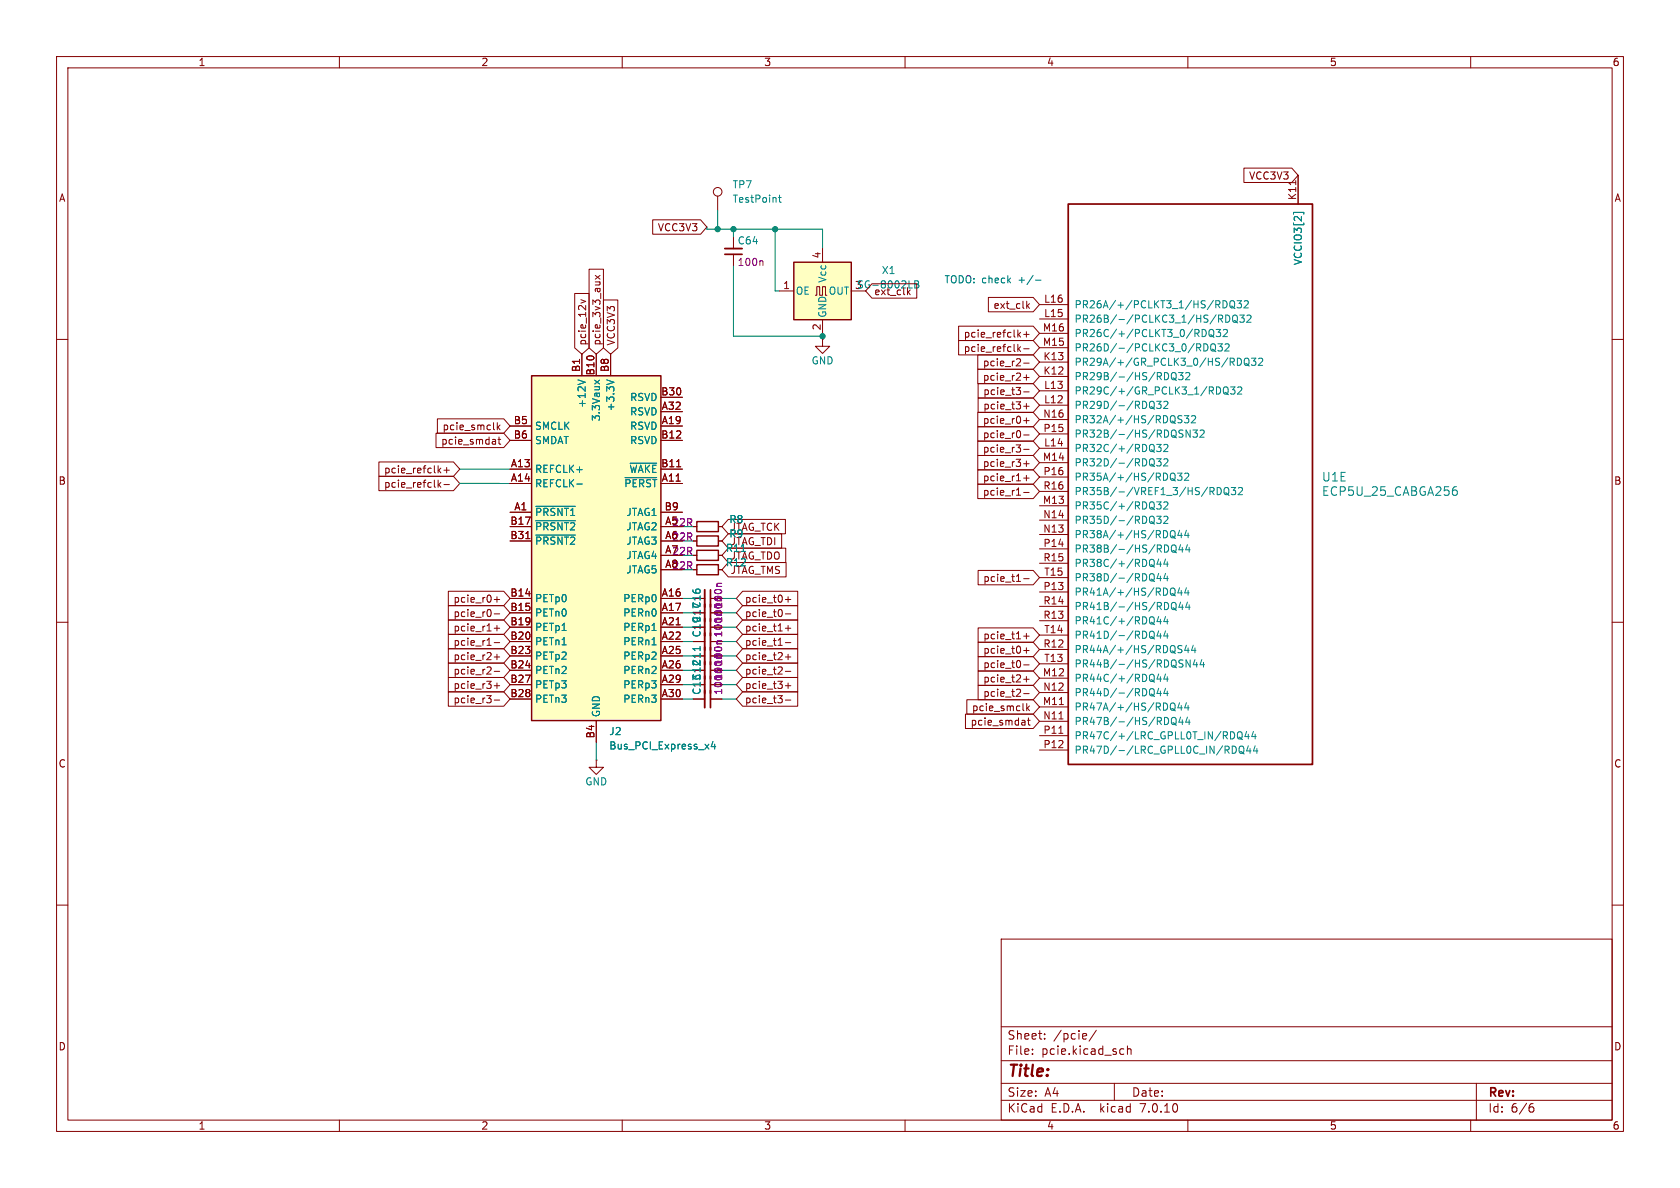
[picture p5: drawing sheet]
<svg xmlns="http://www.w3.org/2000/svg" width="297mm" height="210mm" viewBox="0 0 297 210" stroke-linecap="round" stroke-linejoin="round" font-family="sans-serif">
<g fill="none" stroke="#840000" stroke-width=".18">
<path d="M10 10h277v190h-277zM12 12h273v186h-273zM60 10v2M110 10v2M160 10v2M210 10v2M260 10v2M115.4 38.9h8.5l1.1 1.2-1.1 1.3h-8.5zM126.9 34.7v2.5M219.9 29.7h8.5l1.1 1.3-1.1 1.3h-8.5zM229.1 31.9v.8M229.5 31v5.1"/>
<path d="M10 60h2M101.6 51.9h2.5v9.6l-1.2 1.1-1.3-1.1zM102.7 53l.8 .3-.8 .3M104.1 47.6h2.6v13.9l-1.3 1.1-1.3-1.1zM105.2 48.7l.9 .6M106.1 48.7l-.9 .6M106.7 53h2.5v8.5l-1.3 1.1-1.2-1.1zM129.7 41.9v2M129.7 45v2M137.8 51.4h2.5M144.1 52.2h.3v-1.5h.5v1.5h.5v-1.5h.5v1.5h.3M145.4 59.9v1.3h1.3l-1.3 1.3-1.3-1.3h1.3"/>
<path d="M145.4 59.9h.1M145.4 43.8v2.6M145.4 56.5v2.6M150.5 51.4h2.5M154.1 50.2h8v2.5h-8l-1.1-1.3zM160.6 51.6l.3 .5M169.5 57.7h13.2l1.1 1.2-1.1 1.3h-13.2zM174.7 52.6h8l1.1 1.2-1.1 1.3h-8zM180.1 59.1l.3 .5M180.4 58.8l-.5 .4M181 59.1h.9M181.5 58.6v1"/>
<path d="M181.6 54l.4 .5M182 53.7l-.5 .5M183.8 56.4h5M183.8 53.8h5M183.8 58.9h5M285 60h2M77.1 76.6h12l1.1 1.3-1.1 1.2h-12zM77.3 74h11.8l1.1 1.3-1.1 1.3h-11.8zM87.4 77.7l.2 .2v.6M87.6 78.5h-.1M87.6 78h-.1M87.9 74.7v1.3"/>
<path d="M88 77.7h.5M88 75.5l.4 .5M88.2 77.3v1l.3 .2M88.4 75.1l-.5 .5M90.2 75.3h3.8M90.2 77.9h3.8M102.9 62.6v3.8M105.4 62.6v3.8M107.9 62.6v3.8M116.8 75.3h3.8M116.8 72.8h3.8M116.8 77.9h3.8"/>
<path d="M116.8 70.2h3.8M169.5 60.2h13.2l1.1 1.3-1.1 1.2h-13.2zM172.9 75.4h9.8l1.1 1.3-1.1 1.3h-9.8zM172.9 78h9.8l1.1 1.2-1.1 1.3h-9.8zM172.9 62.7h9.8l1.1 1.3-1.1 1.3h-9.8zM172.9 72.9h9.8l1.1 1.3-1.1 1.2h-9.8zM172.9 65.3h9.8l1.1 1.2-1.1 1.3h-9.8zM172.9 67.8h9.8l1.1 1.3-1.1 1.3h-9.8zM172.9 70.4h9.8l1.1 1.2-1.1 1.3h-9.8zM179.9 60.9v1.2M180.1 61.7l.3 .4M180.4 61.3l-.5 .5"/>
<path d="M181 76.9h.9M181 79.4h.9M181 69.3h.9M181 61.7h.9M181 64.2h.9M181 71.8h.9M181 74.4h.9M181 66.7h.9M181.5 66.3v.9M181.5 71.3v1M181.5 73.9v.9M183.8 66.5h5"/>
<path d="M183.8 64h5M183.8 71.6h5M183.8 69.1h5M183.8 79.2h5M183.8 61.5h5M183.8 74.2h5M183.8 76.7h5M67 84.2h13.2l1.1 1.3-1.1 1.2h-13.2zM67 81.7h13.2l1.1 1.2-1.1 1.3h-13.2zM77.5 84.9v1.2M77.6 85.7l.3 .4M77.6 83.1l.3 .5"/>
<path d="M77.9 85.3l-.4 .5M77.9 82.8l-.4 .4M78.5 85.7h.9M78.5 83.1h.9M79 82.6v1M90.2 90.6h3.8M90.2 85.5h3.8M90.2 82.9h3.8M90.2 93.1h3.8M90.2 95.6h3.8M93 95.2h.7M116.8 90.6h3.8"/>
<path d="M116.8 85.5h3.8M116.8 82.9h3.8M116.8 93.1h3.8M116.8 95.6h3.8M116.8 98.2h3.8M119.6 82.5h.7M122.6 93.1h.6M122.6 95.6h.6M122.6 98.2h.6M127 93.1h.6M127 95.6h.6M127 98.2h.6"/>
<path d="M128.7 91.8h10.1v2.6h-10.1l-1.1-1.3zM128.7 99.4h10.3v2.6h-10.3l-1.1-1.3zM128.7 96.9h10.2v2.5h-10.2l-1.1-1.2zM128.7 94.4h9.5v2.5h-9.5l-1.1-1.3zM172.9 85.6h9.8l1.1 1.3-1.1 1.2h-9.8zM172.9 80.5h9.8l1.1 1.3-1.1 1.3h-9.8zM172.9 83.1h9.8l1.1 1.2-1.1 1.3h-9.8zM181 87.1h.9M181 82h.9M181 84.5h.9M181.5 81.5v1M181.5 84v1"/>
<path d="M183.8 89.4h5M183.8 81.8h5M183.8 94.5h5M183.8 91.9h5M183.8 97h5M183.8 84.3h5M183.8 99.6h5M183.8 86.9h5M10 110h2M79.3 107.1h9.8l1.1 1.2-1.1 1.3h-9.8zM79.3 112.1h9.8l1.1 1.3-1.1 1.3h-9.8zM79.3 104.5h9.8l1.1 1.3-1.1 1.3h-9.8z"/>
<path d="M79.3 119.8h9.8l1.1 1.2-1.1 1.3h-9.8zM79.3 117.2h9.8l1.1 1.3-1.1 1.3h-9.8zM79.3 109.6h9.8l1.1 1.3-1.1 1.2h-9.8zM79.3 114.7h9.8l1.1 1.3-1.1 1.2h-9.8zM87.4 108.5h.9M87.4 113.6h.9M87.4 106h.9M87.4 118.7h.9M87.4 111.1h.9M87.4 116.1h.9M87.9 105.5v1M87.9 110.6v.9"/>
<path d="M87.9 115.7v.9M90.2 105.8h3.8M90.2 108.3h3.8M90.2 110.9h3.8M90.2 113.4h3.8M90.2 116h3.8M90.2 118.5h3.8M116.8 105.8h3.8M116.8 108.3h3.8M116.8 110.9h3.8M116.8 113.4h3.8M116.8 116h3.8"/>
<path d="M116.8 118.5h3.8M116.8 100.7h3.8M122.6 113.4h2M122.6 100.7h.6M125.6 105.8h2M125.6 108.3h2M125.6 110.9h2M125.6 113.4h2M125.6 116h2M125.6 118.5h2M127 100.7h.6M131.3 117.2h9.7v2.6h-9.7l-1.1-1.3z"/>
<path d="M131.3 114.7h9.7v2.5h-9.7l-1.1-1.2zM131.3 119.8h9.7v2.5h-9.7l-1.1-1.3zM131.3 112.1h9.7v2.6h-9.7l-1.1-1.3zM131.3 109.6h9.7v2.5h-9.7l-1.1-1.2zM131.3 107.1h9.7v2.5h-9.7l-1.1-1.3zM131.3 104.5h9.7v2.6h-9.7l-1.1-1.3zM138.8 108.5h1M138.8 113.6h1M138.8 106h1M138.8 118.7h1M138.8 111.1h1M138.8 116.1h1"/>
<path d="M139.3 105.5v1M139.3 110.6v.9M139.3 115.7v.9M172.9 116.1h9.8l1.1 1.2-1.1 1.3h-9.8zM172.9 111h9.8l1.1 1.3-1.1 1.2h-9.8zM172.9 113.5h9.8l1.1 1.3-1.1 1.3h-9.8zM172.9 118.6h9.8l1.1 1.3-1.1 1.3h-9.8zM172.9 100.8h9.8l1.1 1.3-1.1 1.3h-9.8zM181 117.5h.9M181 112.5h.9M181 115h.9M181 102.3h.9"/>
<path d="M181.5 112v.9M181.5 114.5v1M181.5 119.6v1M183.8 119.9h5M183.8 104.6h5M183.8 114.8h5M183.8 109.7h5M183.8 107.2h5M183.8 117.3h5M183.8 112.3h5M183.8 102.1h5M285 110h2"/>
<path d="M79.3 122.3h9.8l1.1 1.3-1.1 1.2h-9.8zM87.4 121.2h.9M87.4 123.8h.9M87.9 120.7v1M90.2 121h3.8M90.2 123.6h3.8M105.4 134.4v1.2h1.3l-1.3 1.3-1.3-1.3h1.3M105.4 134.4h.1M105.4 127.4v3.8M116.8 121h3.8M116.8 123.6h3.8M122.6 123.6h2"/>
<path d="M125.6 121h2M125.6 123.6h2M131.3 122.3h9.7v2.5h-9.7l-1.1-1.2zM138.8 121.2h1M138.8 123.8h1M139.3 120.7v1M170.7 126.2h12l1.1 1.3-1.1 1.3h-12zM170.9 123.7h11.8l1.1 1.3-1.1 1.2h-11.8zM172.9 121.2h9.8l1.1 1.2-1.1 1.3h-9.8zM181 122.6h.9M181 120.1h.9M181 127.3l.2 .2v.7"/>
<path d="M181.2 128.1l-.1 .1M181.2 127.6l-.1 .1M181.5 124.4v1.2M181.6 125.2l.4 .4M181.6 127.3h.5M181.8 126.9v1.1l.3 .2M182 124.8l-.5 .5M183.8 125h5M183.8 127.5h5M183.8 122.4h5M183.8 130h5M183.8 132.6h5"/>
<path d="M187.2 129.6h.7M187.2 127.1h.7M187.3 124.6h.7M10 160h2M285 160h2M177 166h108v32h-108zM60 198v2M110 198v2M160 198v2M177 194.5h108M177 191.5h108M177 187.5h108"/>
<path d="M177 181.5h108M182.5 186.3v.1M182.5 185.5v.1M184.7 183.6v.1M184.7 182.8v.1M191.9 182.7l.2 .4-.7 .1M192 183.6l-.1 .1M193.8 182.1l-1.3 2M197 191.5v3M198.2 185.4l.5 .1M198.7 186.3l-.5 .1M199.3 185.5l.2-.1 .4 .1 .1 .9"/>
<path d="M199.3 184.9v1.5M210 198v2M260 198v2M261 191.5v6.5M270.6 195.7h.3l.3 .3-.1 .5-.5 .1M271 195.1l-.4 .1"/>
<circle cx="126.9" cy="33.9" r=".76"/>
</g>
<g fill="#ffffc2" stroke="#ffffc2" stroke-width=".18">
<path d="M94 66.4h22.8v61h-22.8z"/>
<path d="M140.3 46.4h10.2v10.1h-10.2z"/>
</g>
<path d="M140.3 46.4h10.2v10.1h-10.2zM94 66.4h22.8v61h-22.8zM123.2 94.7h3.8v1.8h-3.8zM123.2 92.2h3.8v1.8h-3.8zM123.2 99.8h3.8v1.8h-3.8zM123.2 97.3h3.8v1.8h-3.8z" fill="none" stroke="#840000" stroke-width=".25"/>
<g fill="none" stroke="#008484" stroke-width=".18">
<path d="M137.6 34.9h.5M137.8 34.5v1.1l.3 .2M228.7 37.8v-.3h1.8v.3M160.7 50.9h.6M161.7 49.6h.4l.3 .3-.3 .3 .3 .2 .1 .3-.3 .2h-.5zM161.7 50.2h.4M213.1 58.4l.1 .4-.1 .5M213.9 58.3l.1-.1a.43 .43 0 0 1 .6 .5v.4a.42 .42 0 0 1-.4 .4 .42 .42 0 0 1-.5-.4v-.4zM214 59.2l.6 .4M215 58.2h.8l-.4 .5 .3 .1v.6l-.2 .1-.5-.1M215.4 55.7h.5l.3 .2-.2 .4-.6 .1M215.7 56.4l.5 .6"/>
<path d="M216.2 53.2a.64 .64 0 0 1 .7 .6 .64 .64 0 0 1-.7 .6zM216.3 58.4l.5-.2 .2 .4-.8 .9h.8M216.7 55.7a.64 .64 0 0 1 .7 .6 .64 .64 0 0 1-.7 .7zM217.5 53.3l.2-.1a.43 .43 0 0 1 .6 .4v.4a.42 .42 0 0 1-.5 .4 .42 .42 0 0 1-.4-.4zM217.7 54.1l.6 .4M218 55.9l.2-.2a.43 .43 0 0 1 .6 .4v.4a.42 .42 0 0 1-.5 .5 .42 .42 0 0 1-.4-.5zM218.1 56.7l.5 .2M218.6 56.9l.2 .2M218.7 53.2h.8l-.4 .4 .3 .2v.5l-.2 .1-.5-.1M219.2 55.7h.8l-.5 .5 .4 .1v.5l-.2 .2-.5-.2M220 53.3l.4-.1 .3 .3-.8 .9h.8M220.4 55.8l.5-.1 .3 .4-.8 .9h.8"/>
<path d="M102.2 67.1l1.2 .5M105.1 67.2l.9 .7M106 67.2l-.9 .7M107.3 67.1l1.2 .5M203.5 71.9l.4 .2M203.5 70.9a.43 .43 0 0 1 .6 .5v.4l-.2 .3M203.9 72.1l.2 .2M203.9 72.1l-.4 .1M204 78.7v.9M204 79.9h.1M204.5 70.9h.8l-.5 .5 .4 .1v.6l-.2 .1-.5-.1M204.5 78.6h.8l-.5 .4 .4 .2v.5l-.2 .1-.5-.1"/>
<path d="M205.7 71.1l.5-.2 .3 .4-.8 .9h.8M205.7 78.7l.5-.1 .3 .3-.8 .9h.8M206.4 65.9l.2 .5-.2 .7M207.1 66l.3-.1a.43 .43 0 0 1 .5 .4v.4a.42 .42 0 0 1-.4 .4 .42 .42 0 0 1-.4-.4zM207.3 66.8l.4 .3M207.7 67.1l.3 .1M208.4 65.9h.7l-.4 .4 .4 .2v.5l-.2 .1-.5-.1M208.7 76.6l.3 .1 .1 .3-.2 .3h-.3M208.7 76l.4 .1M209 73.5h-.5l-.2 .1v.4l.5 .2 .2 .3-.3 .2h-.5M209.4 73.5h.8l-.5 .5 .4 .1v.5l-.2 .1-.5-.1M209.6 66l.5-.1 .2 .3-.7 .9h.7"/>
<path d="M210.4 76v1.3l-.7-1.3v1.3M210.6 73.6l.5-.1 .3 .3-.8 .9h.8M210.9 76h.8l-.4 .5 .3 .1v.6l-.2 .1-.5-.1M212.2 76.1l.4-.1 .3 .4-.8 .9h.8M212.8 60.8a.64 .64 0 0 1 .8 .6 .64 .64 0 0 1-.8 .6M214.1 61l.2-.2a.43 .43 0 0 1 .6 .4v.4a.42 .42 0 0 1-.4 .5 .42 .42 0 0 1-.5-.5zM214.3 61.7l.4 .3M214.7 62l.2 .2M215.3 60.8h.8l-.4 .5 .3 .1v.5l-.2 .1-.5-.1M215.7 68.6l.1 .3-.1 .6M216.3 68.6l.3-.2a.43 .43 0 0 1 .5 .4v.4a.42 .42 0 0 1-.4 .5 .42 .42 0 0 1-.4-.5zM216.5 69.4l.7 .4"/>
<path d="M216.6 60.9l.5-.1 .2 .3-.8 .9h.8M217.5 68.4h.8l-.4 .5 .4 .1v.5l-.2 .2-.6-.2M218.8 63.3a.64 .64 0 0 1 .7 .7 .64 .64 0 0 1-.7 .6zM218.8 68.5l.5-.1 .2 .4-.7 .9h.7M220 63.5l.3-.2a.43 .43 0 0 1 .5 .4v.5a.42 .42 0 0 1-.4 .4 .42 .42 0 0 1-.4-.4zM220.2 64.3l.7 .4M221.2 63.3h.8l-.4 .5 .4 .1v.6l-.2 .1-.6-.1M222.5 63.4l.5-.1 .2 .4-.8 .9h.8M94.7 89.5h7M94.7 92h7M94.7 94.6h7M102 85.6h.9"/>
<path d="M110.5 84.4h5.6M111.4 81.9h4.7M203.5 82.1l.4 .2M203.5 92.2l.4 .3M203.5 81.1a.43 .43 0 0 1 .6 .4v.4l-.2 .4M203.5 91.3a.43 .43 0 0 1 .6 .4v.4l-.2 .4M203.9 82.3l.2 .2M203.9 82.3l-.4 .1M203.9 92.5l.2 .1M203.9 92.5h-.4M204 88.9v.9M204 99.1v.9"/>
<path d="M204 90l.1 .1M204.5 81.1h.8l-.5 .5 .4 .1v.5l-.2 .2-.5-.2M204.5 88.7h.8l-.5 .5 .4 .1v.6l-.2 .1-.5-.1M204.5 91.3h.8l-.5 .4 .4 .2v.5l-.2 .1-.5-.1M204.8 98.8l-.3 .9h.8M205.1 99.3v.8M205.7 81.2l.5-.1 .3 .4-.8 .9h.8M205.7 88.8l.5-.1 .3 .4-.8 .9h.8M205.7 91.4l.5-.1 .3 .3-.8 .9h.8M206.1 98.8l-.4 .9h.8M206.4 96.4l.2 .5-.2 .6M206.4 99.3v.8"/>
<path d="M207 83.8l.2-.2a.43 .43 0 0 1 .5 .5v.4a.42 .42 0 0 1-.4 .4 .42 .42 0 0 1-.4-.4zM207 94l.2-.2a.43 .43 0 0 1 .5 .4v.4a.42 .42 0 0 1-.4 .5 .42 .42 0 0 1-.4-.5zM207.1 96.5l.3-.2a.43 .43 0 0 1 .5 .5v.4a.42 .42 0 0 1-.4 .4 .42 .42 0 0 1-.4-.4zM207.1 94.8l.5 .2M207.1 84.6l.5 .2M207.3 97.3l.4 .2M207.6 84.8l.2 .2M207.6 95l.2 .2M207.7 97.5l.3 .2M208.2 83.6h.8l-.5 .5 .4 .1v.6l-.2 .1-.5-.1M208.5 93.7l-.3 .9h.8M208.7 96.3l-.3 .9h.8"/>
<path d="M208.8 94.2v.9M209 96.8v.8M209.4 83.8l.5-.2 .3 .4-.8 .9h.8M209.7 93.7l-.3 .9h.8M209.9 96.3l-.3 .9h.8M210 94.2v.9M210.2 96.8v.8M214.2 86.8l.4 .6M214.5 86.2l.1 .2-.1 .4M215.2 86.2a.64 .64 0 0 1 .7 .6 .64 .64 0 0 1-.7 .6zM216.5 86.4l.2-.2a.43 .43 0 0 1 .5 .4v.4a.42 .42 0 0 1-.4 .5 .42 .42 0 0 1-.4-.5zM216.6 87.1l.5 .3"/>
<path d="M217.1 87.4l.2 .2M217.7 86.2h.7l-.4 .5 .4 .1v.5l-.2 .1-.5-.1M218.9 86.3l.5-.1 .3 .3-.8 .9h.8M256.9 86.7l.4-.1 .3 .3-.1 .6h-.6M257.5 86l-.5 .2M115.3 111.5h.7M115.3 114h.7M123.8 114.3v.7M203.5 101.4a.43 .43 0 0 1 .6 .4v.5l-.2 .3M203.5 111.6a.43 .43 0 0 1 .6 .4v.4l-.2 .4M203.6 112.5l.3 .3M203.6 102.4l.3 .2"/>
<path d="M203.9 112.8l.2 .2M203.9 112.8h-.4M203.9 102.6l.2 .2M203.9 102.6l-.4 .1M204 109.2v.9M204 119.4v.9M204 110.4h.1M204 100.2l.1 .1M204.8 119.1l-.3 .9h.8M204.8 109l-.3 .9h.8M204.8 111.5l-.3 .9h.8M204.8 101.4l-.3 .9h.8"/>
<path d="M205.1 101.8v.9M205.1 109.5v.8M205.1 112v.8M205.1 119.6v.9M206.1 119.1l-.4 .9h.8M206.1 109l-.4 .9h.8M206.1 111.5l-.4 .9h.8M206.1 101.4l-.4 .9h.8M206.4 106.6l.2 .4-.2 .7M206.4 101.8v.9M206.4 109.5v.8M206.4 112v.8"/>
<path d="M206.4 119.6v.9M207 104.1l.2-.1a.43 .43 0 0 1 .5 .4v.4a.42 .42 0 0 1-.4 .4 .42 .42 0 0 1-.4-.4zM207.1 106.7l.3-.2a.43 .43 0 0 1 .5 .4v.4a.42 .42 0 0 1-.4 .5 .42 .42 0 0 1-.4-.5zM207.1 104.9l.5 .3M207.3 107.5l.4 .2M207.6 105.2l.2 .1M207.7 107.7l.3 .2M208.5 103.9l-.3 .9h.8M208.7 116.7h.4M208.7 106.4l-.3 .9h.8M208.8 104.4v.8M208.9 117.3l.2 .3-.2 .3"/>
<path d="M209 114.2l-.5-.1-.2 .1v.4l.5 .2 .2 .3-.3 .3-.5-.1M209 106.9v.9M209.7 103.9l-.3 .9h.8M209.7 114.1l-.3 .9h.8M209.9 106.4l-.3 .9h.8M210 104.4v.8M210 114.5v.9M210.2 106.9v.9M210.4 116.7v1.2l-.7-1.2v1.2M211 114.1l-.4 .9h.8M211.3 114.5v.9M211.3 116.6l-.3 .9h.7"/>
<path d="M211.6 117.1v.8M212.5 116.6l-.3 .9h.7M212.8 117.1v.8M126 131.1l-.3 .9h.8M126.3 131.6v.8M203.5 121.7a.43 .43 0 0 1 .6 .5v.4l-.2 .3M203.6 122.7l.3 .2M203.9 122.9l.2 .2M203.9 122.9l-.4 .1M204 120.5l.1 .1M204.8 121.7l-.3 .9h.8M205.1 122.2v.8"/>
<path d="M206.1 121.7l-.4 .9h.8M206.4 126.9l.2 .5-.2 .6M206.4 122.2v.8M207 124.5l.2-.2a.43 .43 0 0 1 .5 .4v.4a.42 .42 0 0 1-.4 .5 .42 .42 0 0 1-.4-.5zM207.1 127l.3-.2a.43 .43 0 0 1 .5 .4v.5a.42 .42 0 0 1-.4 .4 .42 .42 0 0 1-.4-.4zM207.1 125.2l.5 .3M207.3 127.8l.4 .2M207.6 125.5l.2 .2M207.7 128l.3 .2M208.5 124.2l-.3 .9h.8M208.7 126.8l-.3 .9h.8M208.8 124.7v.8"/>
<path d="M209 127.2v.9M209.7 124.2l-.3 .9h.8M209.9 126.8l-.3 .9h.8M210 124.7v.8M210.2 127.2v.9M217.8 131.9a.64 .64 0 0 1 .8 .6 .64 .64 0 0 1-.8 .7M218.8 129.5l.3-.1a.43 .43 0 0 1 .5 .4v.4a.42 .42 0 0 1-.4 .4 .42 .42 0 0 1-.4-.4zM219 130.3l.4 .3M219.1 132.1l.3-.2a.43 .43 0 0 1 .5 .4v.4a.42 .42 0 0 1-.4 .5 .42 .42 0 0 1-.4-.5zM219.3 132.9l.4 .2M219.4 130.6l.3 .1M219.7 133.1l.3 .2"/>
<path d="M220.4 129.3l-.3 .9h.8M220.7 129.8v.8M220.7 131.8l-.3 .9h.8M221 132.3v.9M221.6 129.3l-.3 .9h.8M221.9 129.8v.8M221.9 131.8l-.3 .9h.8M222.2 132.3v.9"/>
</g>
<path d="M188.8 36.1h43.2v99h-43.2zM128.1 45h3.1M125.6 104.3v20.8" fill="none" stroke="#840000" stroke-width=".3"/>
<path d="M128.1 43.9h3.1M124.6 104.3v20.8" fill="none" stroke="#840000" stroke-width=".33"/>
<path d="M134.7 46.1l.2 .2v.6M126.4 108.1l-.1 .3M127.5 108.1l.1 .3M127.6 103.1h-.7l-.2 .2M127.6 108.2h-.7l-.2 .2M127.6 113.3h-.7l-.2 .2" fill="none" stroke="#840084" stroke-width=".18"/>
<path d="M183.1 49.5h.9" fill="none" stroke="#0000c2" stroke-width=".18"/>
<g fill="none" stroke="#008400" stroke-width=".18">
<path d="M126.9 37.2v3.3M125 40.1v.4h20.4v3.3M129.7 40.5v1.4M129.7 47v12.4h15.7M137 40.5v10.9h.8M145.4 59.1v.8M81.3 82.9h8.9M81.3 85.5h8.9M120.6 93.1h2M120.6 98.2h2M120.6 95.6h2M120.6 113.4h2"/>
<path d="M120.6 110.9h2M120.6 105.8h2M120.6 108.3h2M120.6 118.5h2M120.6 100.7h2M120.6 116h2M127.6 113.4h2.6M127.6 110.9h2.6M127.6 105.8h2.6M127.6 108.3h2.6M127.6 118.5h2.6M127.6 116h2.6"/>
<path d="M105.4 131.2v3.2M120.6 121h2M120.6 123.6h2M127.6 121h2.6M127.6 123.6h2.6"/>
</g>
<g fill="#008400" stroke="#008400" stroke-width=".18">
<circle cx="129.7" cy="40.5" r=".46"/>
<circle cx="126.9" cy="40.5" r=".46"/>
<circle cx="145.4" cy="59.4" r=".46"/>
<circle cx="137" cy="40.5" r=".46"/>
</g>
<text font-size="2.8" fill="#840000" x="178" y="190.9">Title:</text>
<g font-size="2.1" fill="#008484">
<text x="233.6" y="85.3">U1E</text>
<text x="233.6" y="87.9">ECP5U_25_CABGA256</text>
</g>
<g font-size="2.1" fill="#840000">
<text x="178" y="184">Sheet:</text>
<text x="186.2" y="184">/pcie/</text>
<text x="178" y="186.7">File:</text>
<text x="184.1" y="186.7">pcie.kicad_sch</text>
<text x="178" y="196.9">KiCad</text>
<text x="178" y="194.1">Size:</text>
<text x="184.7" y="194.1">A4</text>
<text x="185.7" y="196.9">E.D.A.</text>
<text x="194.6" y="196.9">kicad</text>
<text x="200" y="194.1">Date:</text>
<text x="201.8" y="196.9">7.0.10</text>
<text x="263" y="194.3">Rev:</text>
<text x="263" y="196.9">Id:</text>
<text x="267.1" y="196.9">6/6</text>
</g>
<g font-size="1.8" fill="#840000">
<text x="35" y="11.9">1</text>
<text x="85" y="11.9">2</text>
<text x="135" y="11.9">3</text>
<text x="185" y="11.9">4</text>
<text x="235" y="11.9">5</text>
<text x="285" y="11.9">6</text>
<text x="10.3" y="35.9">A</text>
<text x="220.7" y="31.9">VCC3V3</text>
<text x="229.2" y="35.5" transform="rotate(-90 229.2 35.5)">K11</text>
<text x="285.3" y="35.9">A</text>
<text x="116.2" y="41.1">VCC3V3</text>
<text x="145.2" y="45.8" transform="rotate(-90 145.2 45.8)">4</text>
<text x="138.4" y="51.2">1</text>
<text x="151.1" y="51.2">3SG-8002LB</text>
<text x="154.5" y="52.4">ext_clk</text>
<text x="184.5" y="53.6">L16</text>
<text x="145.2" y="58.5" transform="rotate(-90 145.2 58.5)">2</text>
<text x="170.3" y="59.9">pcie_refclk+</text>
<text x="175.5" y="54.8">ext_clk</text>
<text x="184.3" y="58.7">M16</text>
<text x="184.5" y="56.1">L15</text>
<text x="102.6" y="65.9" transform="rotate(-90 102.6 65.9)">B1</text>
<text x="103.8" y="61.2" transform="rotate(-90 103.8 61.2)">pcie_12v</text>
<text x="106.4" y="61.2" transform="rotate(-90 106.4 61.2)">pcie_3v3_aux</text>
<text x="107.7" y="65.9" transform="rotate(-90 107.7 65.9)">B8</text>
<text x="108.9" y="61.2" transform="rotate(-90 108.9 61.2)">VCC3V3</text>
<text x="170.3" y="62.4">pcie_refclk-</text>
<text x="173.7" y="65">pcie_r2-</text>
<text x="184.3" y="61.2">M15</text>
<text x="184.4" y="63.8">K13</text>
<text x="105.2" y="66.5" transform="rotate(-90 105.2 66.5)">B10</text>
<text x="116.8" y="70">B30</text>
<text x="173.7" y="67.5">pcie_r2+</text>
<text x="173.7" y="70">pcie_t3-</text>
<text x="184.4" y="66.3">K12</text>
<text x="184.5" y="71.4">L12</text>
<text x="184.5" y="68.8">L13</text>
<text x="78.1" y="76.3">pcie_smclk</text>
<text x="90.7" y="75.1">B5</text>
<text x="90.7" y="77.6">B6</text>
<text x="116.8" y="77.6">B12</text>
<text x="116.9" y="75.1">A19</text>
<text x="116.9" y="72.5">A32</text>
<text x="173.7" y="77.7">pcie_r0-</text>
<text x="173.7" y="75.1">pcie_r0+</text>
<text x="173.7" y="72.6">pcie_t3+</text>
<text x="184.3" y="73.9">N16</text>
<text x="184.4" y="76.5">P15</text>
<text x="67.8" y="83.9">pcie_refclk+</text>
<text x="77.9" y="78.8">pcie_smdat</text>
<text x="90.2" y="82.7">A13</text>
<text x="116.8" y="82.7">B11</text>
<text x="173.7" y="82.7">pcie_r3+</text>
<text x="173.7" y="80.2">pcie_r3-</text>
<text x="184.3" y="81.5">M14</text>
<text x="184.5" y="79">L14</text>
<text x="10.3" y="85.9">B</text>
<text x="67.8" y="86.4">pcie_refclk-</text>
<text x="90.2" y="85.2">A14</text>
<text x="116.9" y="85.2">A11</text>
<text x="173.7" y="87.8">pcie_r1-</text>
<text x="173.7" y="85.3">pcie_r1+</text>
<text x="184.3" y="89.2">M13</text>
<text x="184.4" y="84.1">P16</text>
<text x="184.4" y="86.6">R16</text>
<text x="285.3" y="85.9">B</text>
<text x="90.1" y="92.8">B17</text>
<text x="90.1" y="95.4">B31</text>
<text x="90.8" y="90.3">A1</text>
<text x="117.4" y="90.3">B9</text>
<text x="117.5" y="92.8">A5</text>
<text x="117.5" y="95.4">A6</text>
<text x="129.1" y="94">JTAG_TCK</text>
<text x="184.3" y="94.2">N13</text>
<text x="184.3" y="91.7">N14</text>
<text x="117.5" y="97.9">A7</text>
<text x="117.5" y="100.5">A8</text>
<text x="129.1" y="101.7">JTAG_TMS</text>
<text x="129.1" y="96.6">JTAG_TDI</text>
<text x="184.4" y="96.8">P14</text>
<text x="184.4" y="99.3">R15</text>
<text x="184.5" y="101.9">T15</text>
<text x="80.1" y="106.7">pcie_r0+</text>
<text x="90.1" y="105.5">B14</text>
<text x="116.9" y="105.5">A16</text>
<text x="131.6" y="106.7">pcie_t0+</text>
<text x="173.7" y="103.1">pcie_t1-</text>
<text x="184.4" y="104.4">P13</text>
<text x="184.4" y="106.9">R14</text>
<text x="80.1" y="109.3">pcie_r0-</text>
<text x="80.1" y="111.8">pcie_r1+</text>
<text x="90.1" y="108.1">B15</text>
<text x="90.1" y="110.6">B19</text>
<text x="90.1" y="113.2">B20</text>
<text x="116.9" y="108.1">A17</text>
<text x="116.9" y="110.6">A21</text>
<text x="116.9" y="113.2">A22</text>
<text x="124.1" y="112.8" transform="rotate(-90 124.1 112.8)">C19C17C16</text>
<text x="131.6" y="111.8">pcie_t1+</text>
<text x="131.6" y="109.3">pcie_t0-</text>
<text x="173.7" y="113.2">pcie_t1+</text>
<text x="184.4" y="109.5">R13</text>
<text x="184.5" y="112">T14</text>
<text x="80.1" y="114.4">pcie_r1-</text>
<text x="80.1" y="119.4">pcie_r2-</text>
<text x="80.1" y="116.9">pcie_r2+</text>
<text x="90.1" y="115.7">B23</text>
<text x="90.1" y="118.2">B24</text>
<text x="116.9" y="115.7">A25</text>
<text x="116.9" y="118.2">A26</text>
<text x="131.6" y="119.4">pcie_t2-</text>
<text x="131.6" y="116.9">pcie_t2+</text>
<text x="131.6" y="114.4">pcie_t1-</text>
<text x="173.7" y="118.3">pcie_t0-</text>
<text x="173.7" y="115.8">pcie_t0+</text>
<text x="184.3" y="119.6">M12</text>
<text x="184.4" y="114.6">R12</text>
<text x="184.5" y="117.1">T13</text>
<text x="80.1" y="122">pcie_r3+</text>
<text x="80.1" y="124.5">pcie_r3-</text>
<text x="90.1" y="120.8">B27</text>
<text x="90.1" y="123.3">B28</text>
<text x="116.9" y="120.8">A29</text>
<text x="116.9" y="123.3">A30</text>
<text x="131.6" y="124.5">pcie_t3-</text>
<text x="131.6" y="122">pcie_t3+</text>
<text x="171.7" y="125.9">pcie_smclk</text>
<text x="173.7" y="123.4">pcie_t2-</text>
<text x="173.7" y="120.8">pcie_t2+</text>
<text x="184.3" y="124.7">M11</text>
<text x="184.3" y="122.2">N12</text>
<text x="105.2" y="130.6" transform="rotate(-90 105.2 130.6)">B4</text>
<text x="171.5" y="128.5">pcie_smdat</text>
<text x="184.3" y="127.3">N11</text>
<text x="184.4" y="129.8">P11</text>
<text x="10.3" y="135.9">C</text>
<text x="184.4" y="132.3">P12</text>
<text x="285.3" y="135.9">C</text>
<text x="10.3" y="185.9">D</text>
<text x="285.3" y="185.9">D</text>
<text x="35" y="199.9">1</text>
<text x="85" y="199.9">2</text>
<text x="135" y="199.9">3</text>
<text x="185" y="199.9">4</text>
<text x="235" y="199.9">5</text>
<text x="285" y="199.9">6</text>
</g>
<g font-size="1.8" fill="#008484">
<text x="129.4" y="33.5">TP7</text>
<text x="129.4" y="36">TestPoint</text>
<text x="130.3" y="43.4">C64</text>
<text x="230.4" y="47" transform="rotate(-90 230.4 47)">VCCIO3[2]</text>
<text x="140.6" y="52.3">OE</text>
<text x="146.3" y="50.1" transform="rotate(-90 146.3 50.1)">Vcc</text>
<text x="146.4" y="52.3">OUT</text>
<text x="155.8" y="48.7">X1</text>
<text x="146.3" y="56.3" transform="rotate(-90 146.3 56.3)">GND</text>
<text x="189.9" y="57.3">PR26B/-/PCLKC3_1/HS/RDQ32</text>
<text x="189.9" y="54.7">PR26A/+/PCLKT3_1/HS/RDQ32</text>
<text x="189.9" y="59.8">PR26C/+/PCLKT3_0/RDQ32</text>
<text x="143.4" y="64.6">GND</text>
<text x="189.9" y="64.9">PR29A/+/GR_PCLK3_0/HS/RDQ32</text>
<text x="189.9" y="62.3">PR26D/-/PCLKC3_0/RDQ32</text>
<text x="111.3" y="71.1">RSVD</text>
<text x="189.9" y="67.4">PR29B/-/HS/RDQ32</text>
<text x="189.9" y="70">PR29C/+/GR_PCLK3_1/RDQ32</text>
<text x="94.5" y="76.2">SMCLK</text>
<text x="103.7" y="72.2" transform="rotate(-90 103.7 72.2)">+12V</text>
<text x="106.3" y="74.6" transform="rotate(-90 106.3 74.6)">3.3Vaux</text>
<text x="108.8" y="72.8" transform="rotate(-90 108.8 72.8)">+3.3V</text>
<text x="111.3" y="76.2">RSVD</text>
<text x="111.3" y="73.6">RSVD</text>
<text x="189.9" y="72.5">PR29D/-/RDQ32</text>
<text x="189.9" y="75">PR32A/+/HS/RDQS32</text>
<text x="189.9" y="77.6">PR32B/-/HS/RDQSN32</text>
<text x="94.5" y="83.8">REFCLK+</text>
<text x="94.5" y="78.7">SMDAT</text>
<text x="111.2" y="83.8">~{WAKE}</text>
<text x="111.3" y="78.7">RSVD</text>
<text x="189.9" y="80.1">PR32C/+/RDQ32</text>
<text x="189.9" y="82.7">PR32D/-/RDQ32</text>
<text x="94.5" y="86.3">REFCLK-</text>
<text x="110.3" y="86.3">~{PERST}</text>
<text x="189.9" y="85.2">PR35A/+/HS/RDQ32</text>
<text x="189.9" y="87.7">PR35B/-/VREF1_3/HS/RDQ32</text>
<text x="94.5" y="91.4">~{PRSNT1}</text>
<text x="94.5" y="94">~{PRSNT2}</text>
<text x="110.6" y="94">JTAG2</text>
<text x="110.6" y="91.4">JTAG1</text>
<text x="128.8" y="95.2">R9</text>
<text x="128.8" y="92.7">R8</text>
<text x="189.9" y="90.3">PR35C/+/RDQ32</text>
<text x="189.9" y="95.4">PR38A/+/HS/RDQ44</text>
<text x="189.9" y="92.8">PR35D/-/RDQ32</text>
<text x="94.5" y="96.5">~{PRSNT2}</text>
<text x="110.6" y="96.5">JTAG3</text>
<text x="110.6" y="99">JTAG4</text>
<text x="110.6" y="101.6">JTAG5</text>
<text x="128.2" y="100.3">R12</text>
<text x="128.2" y="97.8">R11</text>
<text x="129.1" y="99.1">JTAG_TDO</text>
<text x="189.9" y="97.9">PR38B/-/HS/RDQ44</text>
<text x="189.9" y="100.4">PR38C/+/RDQ44</text>
<text x="94.5" y="106.7">PETp0</text>
<text x="110.1" y="106.7">PERp0</text>
<text x="189.9" y="105.5">PR41A/+/HS/RDQ44</text>
<text x="189.9" y="103">PR38D/-/RDQ44</text>
<text x="94.5" y="109.2">PETn0</text>
<text x="94.5" y="111.7">PETp1</text>
<text x="110.1" y="109.2">PERn0</text>
<text x="110.1" y="111.7">PERp1</text>
<text x="189.9" y="110.6">PR41C/+/RDQ44</text>
<text x="189.9" y="108.1">PR41B/-/HS/RDQ44</text>
<text x="189.9" y="113.1">PR41D/-/RDQ44</text>
<text x="94.5" y="114.3">PETn1</text>
<text x="94.5" y="116.8">PETp2</text>
<text x="94.5" y="119.4">PETn2</text>
<text x="110.1" y="114.3">PERn1</text>
<text x="110.1" y="116.8">PERp2</text>
<text x="110.1" y="119.4">PERn2</text>
<text x="189.9" y="115.7">PR44A/+/HS/RDQS44</text>
<text x="189.9" y="118.2">PR44B/-/HS/RDQSN44</text>
<text x="94.5" y="121.9">PETp3</text>
<text x="94.5" y="124.4">PETn3</text>
<text x="110.1" y="121.9">PERp3</text>
<text x="110.1" y="124.4">PERn3</text>
<text x="124.1" y="122.9" transform="rotate(-90 124.1 122.9)">C13C12C11</text>
<text x="189.9" y="125.8">PR47A/+/HS/RDQ44</text>
<text x="189.9" y="120.8">PR44C/+/RDQ44</text>
<text x="189.9" y="123.3">PR44D/-/RDQ44</text>
<text x="106.3" y="126.9" transform="rotate(-90 106.3 126.9)">GND</text>
<text x="107.6" y="130.1">J2</text>
<text x="189.9" y="128.4">PR47B/-/HS/RDQ44</text>
<text x="189.9" y="130.9">PR47C/+/LRC_GPLL0T_IN/RDQ44</text>
<text x="107.6" y="132.7">Bus_PCI_Express_x4</text>
<text x="189.9" y="133.5">PR47D/-/LRC_GPLL0C_IN/RDQ44</text>
<text x="103.4" y="139">GND</text>
</g>
<g font-size="1.8" fill="#840084">
<text x="130.3" y="47.2">100n</text>
<text x="118.7" y="95.8">22R</text>
<text x="118.7" y="93.2">22R</text>
<text x="118.7" y="100.9">22R</text>
<text x="118.7" y="98.3">22R</text>
<text x="127.9" y="107.7" transform="rotate(-90 127.9 107.7)">100n</text>
<text x="127.9" y="112.8" transform="rotate(-90 127.9 112.8)">100n</text>
<text x="127.9" y="117.9" transform="rotate(-90 127.9 117.9)">100n</text>
<text x="127.9" y="122.9" transform="rotate(-90 127.9 122.9)">100n</text>
<text x="127.9" y="120.4" transform="rotate(-90 127.9 120.4)">100n</text>
</g>
<g font-size="1.8" fill="#0000c2">
<text x="166.9" y="50.2">TODO: check</text>
<text x="180.2" y="50.2">+/-</text>
</g>
</svg>
